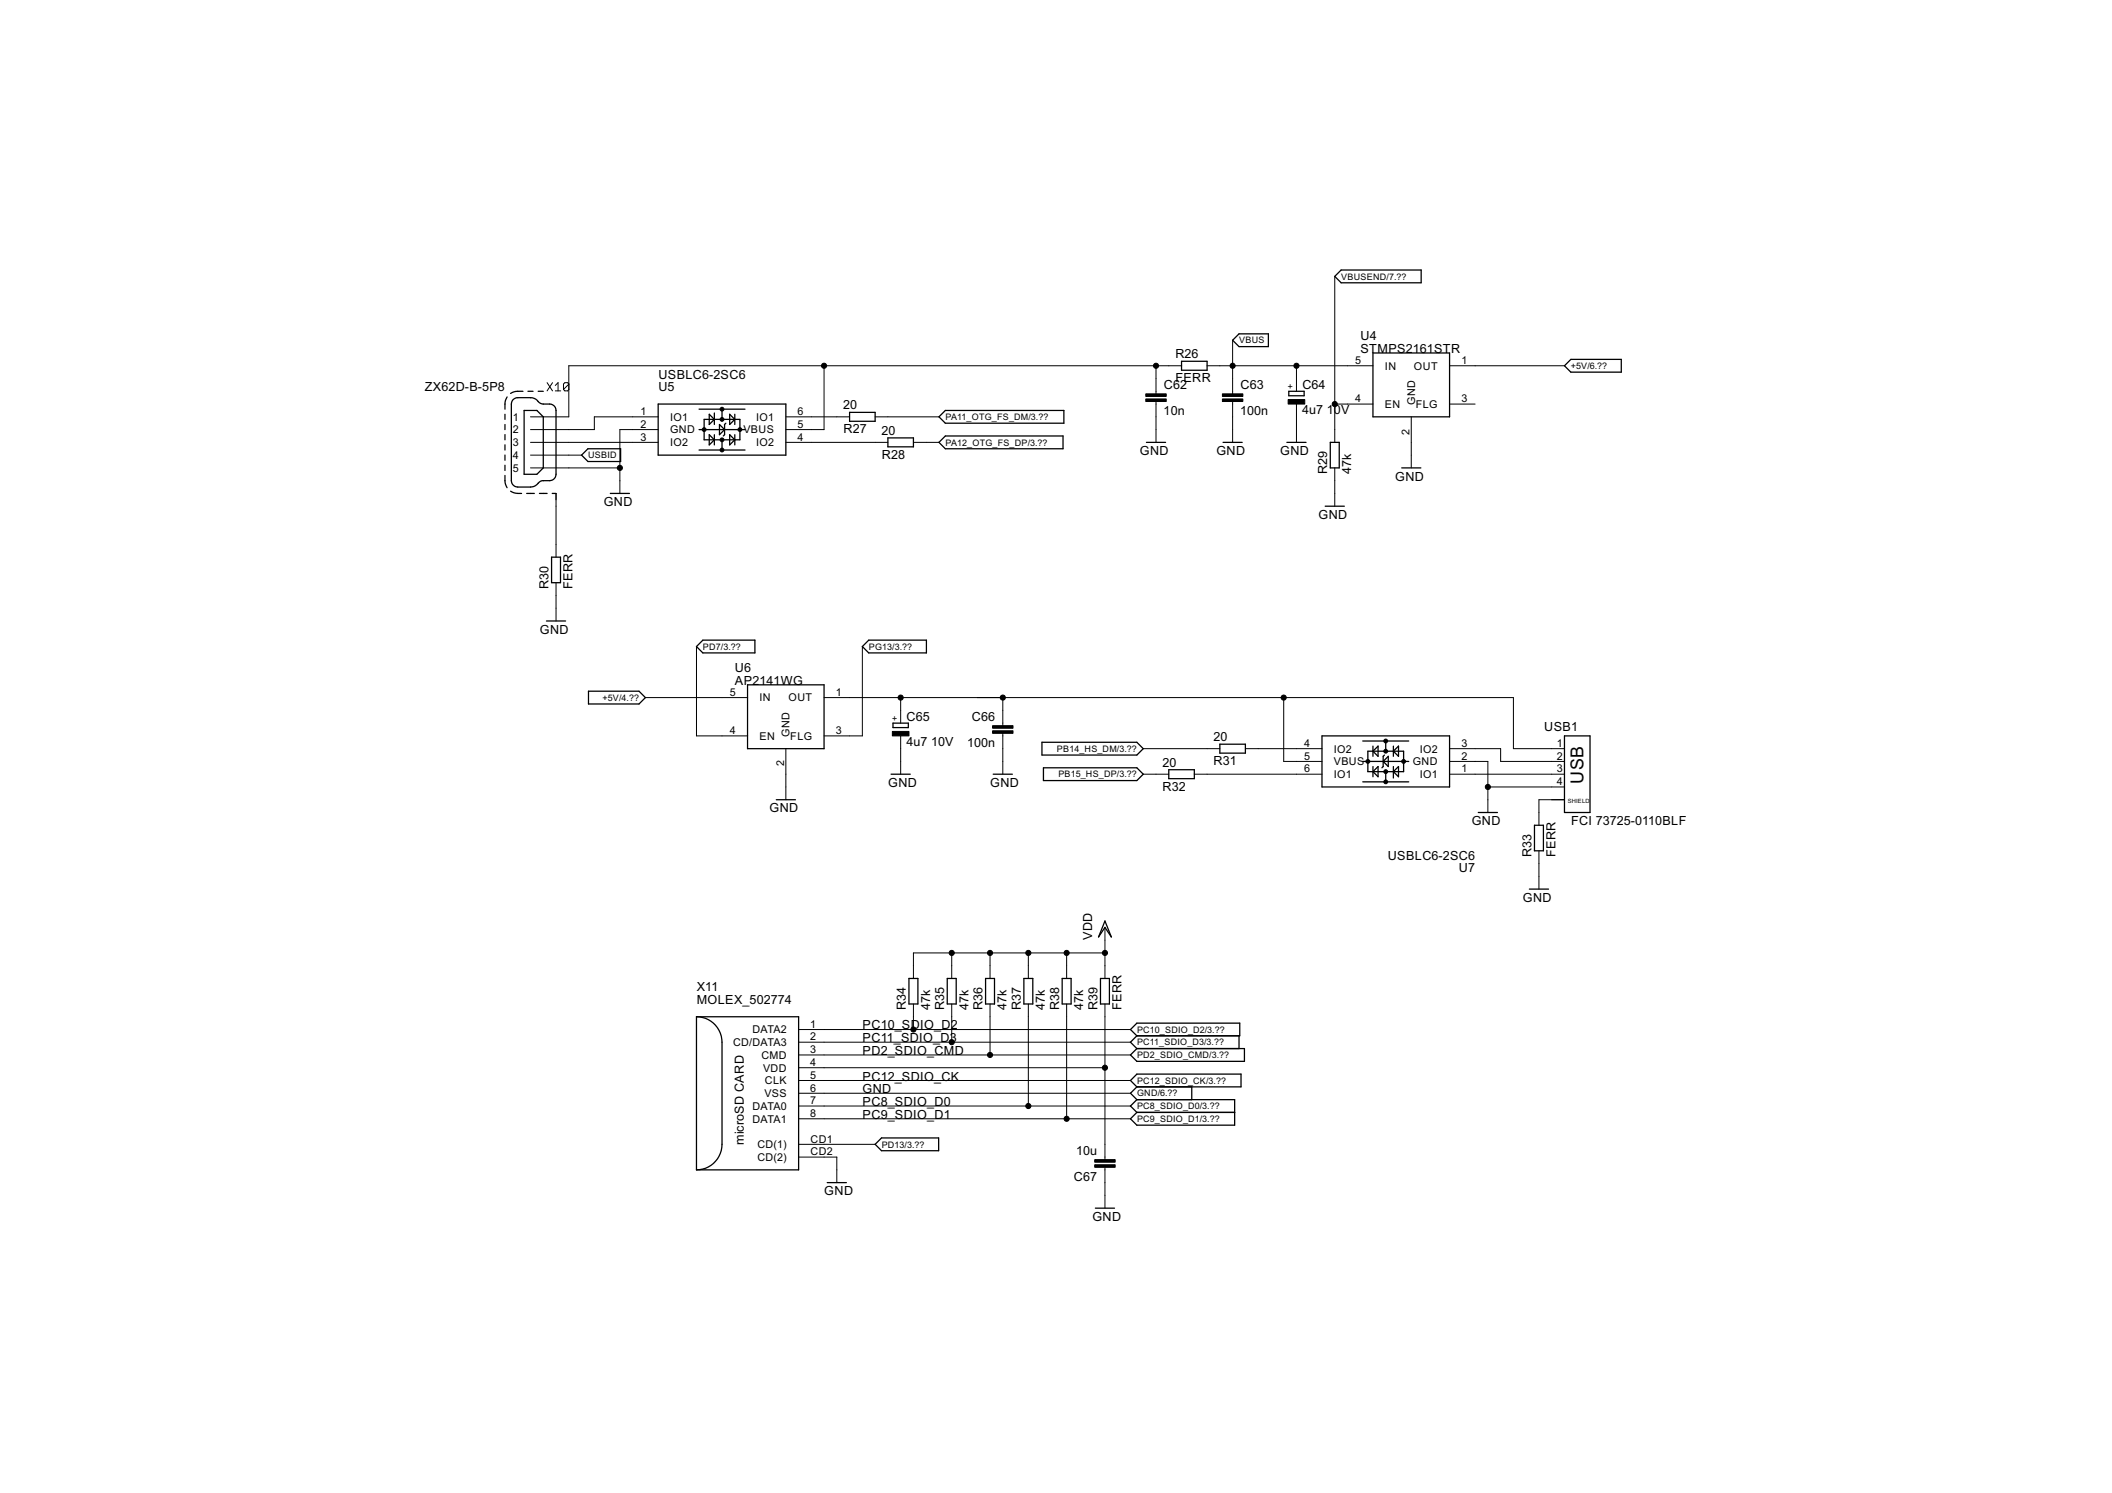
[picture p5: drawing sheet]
<svg xmlns="http://www.w3.org/2000/svg" width="420mm" height="297mm" viewBox="0 0 420 297" stroke-linecap="round" stroke-linejoin="round" font-family="sans-serif">
<g fill="none" stroke="#000" stroke-width=".2">
<path d="M265.5 55v33M108.8 76.1l1.1 1.7M109.9 76.1l-1.1 1.7M110.5 76.7l.5-.6v1.7M110.5 77.8h1M113.2 76.4v1.1l-.3 .3h-.5l-.3-.3M113.2 76.4l-.3-.3h-.5l-.3 .3v1.1M113.2 76.4l-1.1 1.1M163.9 72.8v12.7h-7.6M230 72.8v5.6M230 79.9v8.1M235.1 72.8h-121.9v10.1h-7.7"/>
<path d="M240.1 72.8h33M245.2 67.7v10.7M245.2 79.9v8.1M257.9 72.8v5.1M288.4 72.8h22.8M105.5 88h25.4M105.5 90.6h10.2M105.5 93.1h17.8M110.6 98.2v12.6M130.9 85.5h-7.6v12.7M130.9 82.9h-12.7v2.6h-12.7M156.3 82.9h12.7"/>
<path d="M156.3 88h20.3M174.1 82.9h12.7M181.7 88h5.1M257.9 80.4v7.6M265.5 80.4h7.6M265.5 93.1v7.6M280.8 82.9v10.2M288.4 80.4h5.1M110.6 115.9v7.6M128.4 138.8h20.3M138.6 128.6v17.8h10.1M163.9 138.8h137.2v10.1h10.1"/>
<path d="M171.6 128.6v17.8h-7.7M179.2 138.8v5.1M199.5 138.8v5.6M255.4 138.8v12.7h7.6M156.3 148.9v10.2M179.2 146.4v7.6M199.5 145.9v8.1M227.4 148.9h15.3M227.4 154h5.1M237.6 154h25.4M247.8 148.9h15.2M288.4 148.9h10.1v2.6h12.7"/>
<path d="M288.4 151.5h7.6v10.1M288.4 154h22.8M296 156.6h15.2M311.2 159.1h-5v5.1M306.2 169.3v7.6M181.7 199.7v5.1M189.3 189.6v5.1M189.3 199.7v7.6M197 189.6v5.1M197 199.7v10.2M204.6 189.6v5.1M204.6 199.7v20.3"/>
<path d="M212.2 189.6v5.1M212.2 199.7v22.9M219.8 189.6h-38.1v5.1M219.8 184.5v10.2M219.8 199.7v31M158.9 204.8h66M158.9 207.3h66M158.9 209.9h66M158.9 212.4h60.9M158.9 215h66M158.9 217.5h66M158.9 220h66"/>
<path d="M158.9 222.6h66M158.9 227.7h15.2M158.9 230.2h7.6v5.1M219.8 232.2v8.2"/>
</g>
<g fill="none" stroke="#000" stroke-width=".25">
<path d="M265.5 55l1.3-1.3h15.9v2.6h-15.9zM100.9 79l-.2 .3a3.5 3.5 0 0 0-.2 2.1M102 79.6l.7-.5h3.2l.7 .3 .7 .7a2.48 2.48 0 0 0 2 .3l.6 .1 .4 .4 .3 .8v12.7l-.1 .5-.4 .5a2.64 2.64 0 0 1-2 .2l-.6 .2-1.3 1-.7 .1h-2.8l-.5-.3-.3-.4-.2-.6v-15.2zM104 77.9a3.6 3.6 0 0 0-2.4 .4M105 77.9h1M107.1 77.9h1M235.1 71.9h5v1.8h-5zM246.5 66.4h5.8v2.6h-5.8l-1.3-1.3zM256.4 77.9h3v.8h-3zM273.1 70.2h15.3v12.7h-15.3zM311.2 72.8l1.3-1.3h10v2.5h-10zM100.5 94.6a3.6 3.6 0 0 0 .4 2.4"/>
<path d="M100.5 82.4v1M100.5 84.5v1M100.5 86.5v1M100.5 88.5v1M100.5 90.5v1.1M100.5 92.6v1M101.6 97.7l1 .4 1.2 .1M104.3 81.7h2.5l1.3 1.2v10.2l-1.3 1.3h-2.5zM104.8 98.2h1.5M107.3 98.2h1.5M109.9 98.2h.7M117 89.3h6.5v2.5h-6.5l-1.3-1.2z"/>
<path d="M121.4 98.2h3.8M130.9 80.4h25.4v10.2h-25.4zM139.1 81.4h9.1M139.1 89.5h9.1M139.1 85.5h9.1M140.1 83.4h7.1v4.1h-7.1zM141.1 86.5l1 1-1 1zM141.1 82.4l1 1-1 1.1zM142.1 82.2v2.3M142.1 86.5v2M143.1 84.5l1 1-1 1zM143.6 81.4v2"/>
<path d="M143.6 87.5v2M144.4 84.2l-.3 .3v2l-.2 .2M145.2 82.4l1 1-1 1.1zM145.2 86.5l1 1-1 1zM146.2 82.4v2.1M146.2 86.5v2M169 82h5.1v1.8h-5.1zM176.6 87.1h5.1v1.8h-5.1zM188.1 81.7h23.5v2.5h-23.5l-1.3-1.3zM188.1 86.7h23.4v2.6h-23.4l-1.3-1.3zM228.1 88h3.8M243.3 88h3.8"/>
<path d="M256 88h3.8M264.6 88h1.8v5.1h-1.8zM278.8 93.1h3.9M109.7 110.8h1.8v5.1h-1.8zM263.6 100.7h3.8M108.7 123.5h3.8M117.1 137.5h10l1.3 1.3-1.3 1.3h-10zM138.6 128.6l1.2-1.2h10.4v2.5h-10.4zM148.7 136.2h15.2v12.7h-15.2zM172.8 127.4h11.5v2.5h-11.5l-1.2-1.3zM154.4 159.1h3.8M177.3 154h3.8"/>
<path d="M177.7 143.9h3v.9h-3zM197.6 154h3.8M207.3 147.7h18.9l1.2 1.2-1.2 1.3h-18.9zM207.6 152.8h18.6l1.2 1.2-1.2 1.3h-18.6zM232.5 153.1h5.1v1.8h-5.1zM242.7 148.1h5.1v1.7h-5.1zM263 146.4h25.4v10.2h-25.4zM271.1 155.6h9.1M271.1 147.4h9.1M271.1 151.5h9.1M272.1 149.5h7.1v4h-7.1zM273.1 148.4v2.1"/>
<path d="M273.1 152.5v2M274.2 148.4v2.1l-1.1-1zM274.2 152.5v2l-1.1-1zM275.2 151.5l1-1v2zM275.4 150.2l-.2 .3v2l-.3 .3M275.7 147.4v2.1M275.7 153.5v2.1M277.2 149.5l1-1.1v2.1zM277.2 148.4v2.1M277.2 152.5v2.3M278.2 152.5v2l-1-1zM311.2 146.4h5.1v15.2h-5.1z"/>
<path d="M294.1 161.6h3.8M304.2 176.9h3.9M305.3 164.2h1.7v5.1h-1.7zM180.8 194.7h1.8v5h-1.8zM188.4 194.7h1.8v5h-1.8zM196.1 194.7h1.7v5h-1.7zM203.7 194.7h1.8v5h-1.8zM211.3 194.7h1.8v5h-1.8zM218.9 194.7h1.8v5h-1.8zM219.8 183.2l1.3 3.2-1.3-1.9-1.3 1.9zM138.6 202.3a5.1 5.1 0 0 1 5 5v20.4a5.1 5.1 0 0 1-5 5M138.6 202.3h20.3v30.4h-20.3"/>
<path d="M138.6 202.3v30.4M224.9 215l1.3-1.3h20.7v2.5h-20.7zM224.9 204.8l1.3-1.2h20.4v2.5h-20.4zM226.2 216.2l-1.3 1.3 1.3 1.3M226.2 218.8h19.4v5.1h-19.4l-1.3-1.3 1.3-1.3M226.2 206.1l-1.3 1.2 1.3 1.3M226.2 208.6h21.4v2.6h-21.4l-1.3-1.3zM226.2 218.8l-1.3 1.2 1.3 1.3M237.1 216.2v2.6M246.5 206.1v2.5M164.6 235.3h3.8M174.1 227.7l1.3-1.3h11.3v2.5h-11.3z"/>
<path d="M226.2 221.3h19.4M217.9 240.4h3.8"/>
</g>
<path d="M227.9 79.4h4.1v.5h-4.1zM227.9 78.4h4.1v.5h-4.1zM243.2 79.4h4v.5h-4zM243.2 78.4h4v.5h-4zM256.3 79.5h3.3v.9h-3.3zM177.5 145.5h3.3v.9h-3.3zM197.5 145.4h4v.5h-4zM197.5 144.4h4v.5h-4zM217.8 230.7h4v.5h-4zM217.8 231.7h4v.5h-4z" fill="#000" stroke="#000" stroke-width=".2"/>
<g fill="#000" stroke="#000" stroke-width=".2">
<circle cx="163.9" cy="72.8" r=".51"/>
<circle cx="230" cy="72.8" r=".51"/>
<circle cx="245.2" cy="72.8" r=".51"/>
<circle cx="257.9" cy="72.8" r=".51"/>
<circle cx="123.3" cy="93.1" r=".51"/>
<circle cx="140.1" cy="85.5" r=".38"/>
<circle cx="143.6" cy="81.4" r=".38"/>
<circle cx="143.6" cy="83.4" r=".38"/>
<circle cx="143.6" cy="87.5" r=".38"/>
<circle cx="143.6" cy="89.5" r=".38"/>
<circle cx="147.2" cy="85.5" r=".38"/>
<circle cx="265.5" cy="80.4" r=".51"/>
<circle cx="179.2" cy="138.8" r=".51"/>
<circle cx="199.5" cy="138.8" r=".51"/>
<circle cx="255.4" cy="138.8" r=".51"/>
<circle cx="272.1" cy="151.5" r=".38"/>
<circle cx="275.7" cy="149.5" r=".38"/>
<circle cx="275.7" cy="147.4" r=".38"/>
<circle cx="275.7" cy="153.5" r=".38"/>
<circle cx="275.7" cy="155.6" r=".38"/>
<circle cx="279.2" cy="151.5" r=".38"/>
<circle cx="296" cy="156.6" r=".51"/>
<circle cx="189.3" cy="189.6" r=".51"/>
<circle cx="197" cy="189.6" r=".51"/>
<circle cx="204.6" cy="189.6" r=".51"/>
<circle cx="212.2" cy="189.6" r=".51"/>
<circle cx="219.8" cy="189.6" r=".51"/>
<circle cx="181.7" cy="204.8" r=".51"/>
<circle cx="189.3" cy="207.3" r=".51"/>
<circle cx="197" cy="209.9" r=".51"/>
<circle cx="219.8" cy="212.4" r=".51"/>
<circle cx="204.6" cy="220" r=".51"/>
<circle cx="212.2" cy="222.6" r=".51"/>
</g>
<text font-size="4" x="315" y="156" transform="rotate(-90 315 156)">USB</text>
<g font-size="2.8">
<text x="233.8" y="71.3">R26</text>
<text x="270.6" y="70.2">STMPS2161STR</text>
<text x="270.6" y="67.7">U4</text>
<text x="84.5" y="77.8">ZX62D-B-5P8</text>
<text x="131" y="75.3">USBLC6-2SC6</text>
<text x="131" y="77.8">U5</text>
<text x="231.5" y="77.5">C62</text>
<text x="233.8" y="76.1">FERR</text>
<text x="246.8" y="77.5">C63</text>
<text x="259.1" y="77.4">C64</text>
<text x="167.8" y="81.4">20</text>
<text x="231.5" y="82.5">10n</text>
<text x="246.7" y="82.5">100n</text>
<text x="259.1" y="82.4">4u7</text>
<text x="263.9" y="82.4">10V</text>
<text x="167.8" y="86.2">R27</text>
<text x="175.4" y="86.5">20</text>
<text x="175.4" y="91.3">R28</text>
<text x="226.8" y="90.5">GND</text>
<text x="242" y="90.5">GND</text>
<text x="254.7" y="90.5">GND</text>
<text x="264" y="94.3" transform="rotate(-90 264 94.3)">R29</text>
<text x="268.8" y="94.4" transform="rotate(-90 268.8 94.4)">47k</text>
<text x="277.5" y="95.6">GND</text>
<text x="120.1" y="100.7">GND</text>
<text x="262.3" y="103.2">GND</text>
<text x="109.1" y="117.2" transform="rotate(-90 109.1 117.2)">R30</text>
<text x="113.9" y="117.2" transform="rotate(-90 113.9 117.2)">FERR</text>
<text x="107.4" y="126.1">GND</text>
<text x="146.2" y="136.3">AP2141WG</text>
<text x="146.2" y="133.7">U6</text>
<text x="180.4" y="143.4">C65</text>
<text x="193.3" y="143.5">C66</text>
<text x="180.3" y="148.5">4u7</text>
<text x="185.2" y="148.5">10V</text>
<text x="192.4" y="148.6">100n</text>
<text x="241.4" y="147.4">20</text>
<text x="307.2" y="145.4">USB1</text>
<text x="231.2" y="152.5">20</text>
<text x="241.4" y="152.2">R31</text>
<text x="153.1" y="161.6">GND</text>
<text x="176.7" y="156.6">GND</text>
<text x="197" y="156.6">GND</text>
<text x="231.3" y="157.3">R32</text>
<text x="292.8" y="164.2">GND</text>
<text x="312.6" y="164.2">FCI 73725-0110BLF</text>
<text x="276.1" y="171">USBLC6-2SC6</text>
<text x="290.2" y="173.6">U7</text>
<text x="304.7" y="170.5" transform="rotate(-90 304.7 170.5)">R33</text>
<text x="309.5" y="170.5" transform="rotate(-90 309.5 170.5)">FERR</text>
<text x="302.9" y="179.4">GND</text>
<text x="217.3" y="187" transform="rotate(-90 217.3 187)">VDD</text>
<text x="138.6" y="197.2">X11</text>
<text x="138.6" y="199.7">MOLEX_502774</text>
<text x="180.2" y="201" transform="rotate(-90 180.2 201)">R34</text>
<text x="185" y="201" transform="rotate(-90 185 201)">47k</text>
<text x="187.8" y="201" transform="rotate(-90 187.8 201)">R35</text>
<text x="192.6" y="201" transform="rotate(-90 192.6 201)">47k</text>
<text x="195.5" y="201" transform="rotate(-90 195.5 201)">R36</text>
<text x="200.3" y="201" transform="rotate(-90 200.3 201)">47k</text>
<text x="203.1" y="201" transform="rotate(-90 203.1 201)">R37</text>
<text x="207.9" y="201" transform="rotate(-90 207.9 201)">47k</text>
<text x="210.7" y="201" transform="rotate(-90 210.7 201)">R38</text>
<text x="215.5" y="201" transform="rotate(-90 215.5 201)">47k</text>
<text x="218.3" y="201" transform="rotate(-90 218.3 201)">R39</text>
<text x="223.1" y="201" transform="rotate(-90 223.1 201)">FERR</text>
<text x="171.6" y="207.4">PC11_SDIO_D3</text>
<text x="171.6" y="204.8">PC10_SDIO_D2</text>
<text x="171.6" y="209.9">PD2_SDIO_CMD</text>
<text x="171.6" y="215">PC12_SDIO_CK</text>
<text x="171.6" y="217.5">GND</text>
<text x="171.6" y="220.1">PC8_SDIO_D0</text>
<text x="147.9" y="227.7" transform="rotate(-90 147.9 227.7)">microSD CARD</text>
<text x="171.6" y="222.6">PC9_SDIO_D1</text>
<text x="214.1" y="229.8">10u</text>
<text x="164" y="237.8">GND</text>
<text x="213.7" y="234.9">C67</text>
<text x="217.3" y="242.9">GND</text>
</g>
<g font-size="2.4">
<text x="269.6" y="72.4">5</text>
<text x="275.5" y="73.5">IN</text>
<text x="281.3" y="73.5">OUT</text>
<text x="290.7" y="72.4">1</text>
<text x="102" y="83.7">1</text>
<text x="127.4" y="82.6">1</text>
<text x="133.3" y="83.7">IO1</text>
<text x="150.4" y="83.7">IO1</text>
<text x="158.7" y="82.6">6</text>
<text x="269.6" y="80">4</text>
<text x="275.5" y="81.1">EN</text>
<text x="281.5" y="80.6" transform="rotate(-90 281.5 80.6)">GND</text>
<text x="281.7" y="81.1">FLG</text>
<text x="290.7" y="80">3</text>
<text x="102" y="86.2">2</text>
<text x="102" y="88.8">3</text>
<text x="127.4" y="85.1">2</text>
<text x="127.4" y="87.6">3</text>
<text x="133.3" y="86.2">GND</text>
<text x="133.3" y="88.8">IO2</text>
<text x="147.9" y="86.2">VBUS</text>
<text x="150.4" y="88.8">IO2</text>
<text x="158.7" y="85.1">5</text>
<text x="158.7" y="87.6">4</text>
<text x="280.4" y="86.4" transform="rotate(-90 280.4 86.4)">2</text>
<text x="102" y="91.3">4</text>
<text x="102" y="93.8">5</text>
<text x="145.2" y="138.4">5</text>
<text x="151.1" y="139.6">IN</text>
<text x="156.9" y="139.6">OUT</text>
<text x="166.3" y="138.4">1</text>
<text x="145.2" y="146.1">4</text>
<text x="151.1" y="147.2">EN</text>
<text x="157.1" y="146.6" transform="rotate(-90 157.1 146.6)">GND</text>
<text x="157.2" y="147.2">FLG</text>
<text x="166.3" y="146.1">3</text>
<text x="259.5" y="148.6">4</text>
<text x="265.4" y="149.7">IO2</text>
<text x="282.5" y="149.7">IO2</text>
<text x="290.7" y="148.6">3</text>
<text x="309.7" y="148.6">1</text>
<text x="156" y="152.5" transform="rotate(-90 156 152.5)">2</text>
<text x="259.5" y="153.7">6</text>
<text x="259.5" y="151.1">5</text>
<text x="265.4" y="154.8">IO1</text>
<text x="265.4" y="152.3">VBUS</text>
<text x="281.1" y="152.3">GND</text>
<text x="282.5" y="154.8">IO1</text>
<text x="290.7" y="153.7">1</text>
<text x="290.7" y="151.1">2</text>
<text x="309.7" y="151.1">2</text>
<text x="309.7" y="153.7">3</text>
<text x="309.7" y="156.2">4</text>
<text x="145.8" y="208.1">CD/DATA3</text>
<text x="149.7" y="205.6">DATA2</text>
<text x="161.2" y="204.5">1</text>
<text x="161.2" y="207">2</text>
<text x="161.2" y="209.5">3</text>
<text x="151.5" y="210.7">CMD</text>
<text x="151.8" y="213.2">VDD</text>
<text x="152.2" y="215.7">CLK</text>
<text x="161.2" y="212.1">4</text>
<text x="161.2" y="214.6">5</text>
<text x="149.7" y="220.8">DATA0</text>
<text x="152.1" y="218.3">VSS</text>
<text x="161.2" y="217.2">6</text>
<text x="161.2" y="219.7">7</text>
<text x="149.7" y="223.4">DATA1</text>
<text x="161.2" y="222.2">8</text>
<text x="161.2" y="227.3">CD1</text>
<text x="150.7" y="228.4">CD(1)</text>
<text x="150.7" y="231">CD(2)</text>
<text x="161.2" y="229.9">CD2</text>
</g>
<g font-size="2">
<text x="266.8" y="55.6">VBUSEND/7.??</text>
<text x="246.5" y="68.3">VBUS</text>
<text x="257.3" y="77.4" transform="rotate(-90 257.3 77.4)">+</text>
<text x="312.5" y="73.4">+5V/6.??</text>
<text x="188.1" y="83.6">PA11_OTG_FS_DM/3.??</text>
<text x="188.1" y="88.6">PA12_OTG_FS_DP/3.??</text>
<text x="117" y="91.2">USBID</text>
<text x="139.9" y="129.3">PD7/3.??</text>
<text x="172.9" y="129.3">PG13/3.??</text>
<text x="119.9" y="139.4">+5V/4.??</text>
<text x="178.6" y="143.5" transform="rotate(-90 178.6 143.5)">+</text>
<text x="210.3" y="149.6">PB14_HS_DM/3.??</text>
<text x="210.6" y="154.7">PB15_HS_DP/3.??</text>
<text x="226.2" y="208">PC11_SDIO_D3/3.??</text>
<text x="226.2" y="205.5">PC10_SDIO_D2/3.??</text>
<text x="226.2" y="210.5">PD2_SDIO_CMD/3.??</text>
<text x="226.2" y="215.6">PC12_SDIO_CK/3.??</text>
<text x="226.2" y="218.2">GND/6.??</text>
<text x="226.2" y="220.7">PC8_SDIO_D0/3.??</text>
<text x="226.2" y="223.2">PC9_SDIO_D1/3.??</text>
<text x="175.4" y="228.3">PD13/3.??</text>
</g>
<text font-size="1.3" x="311.9" y="159.7">SHIELD</text>
</svg>
